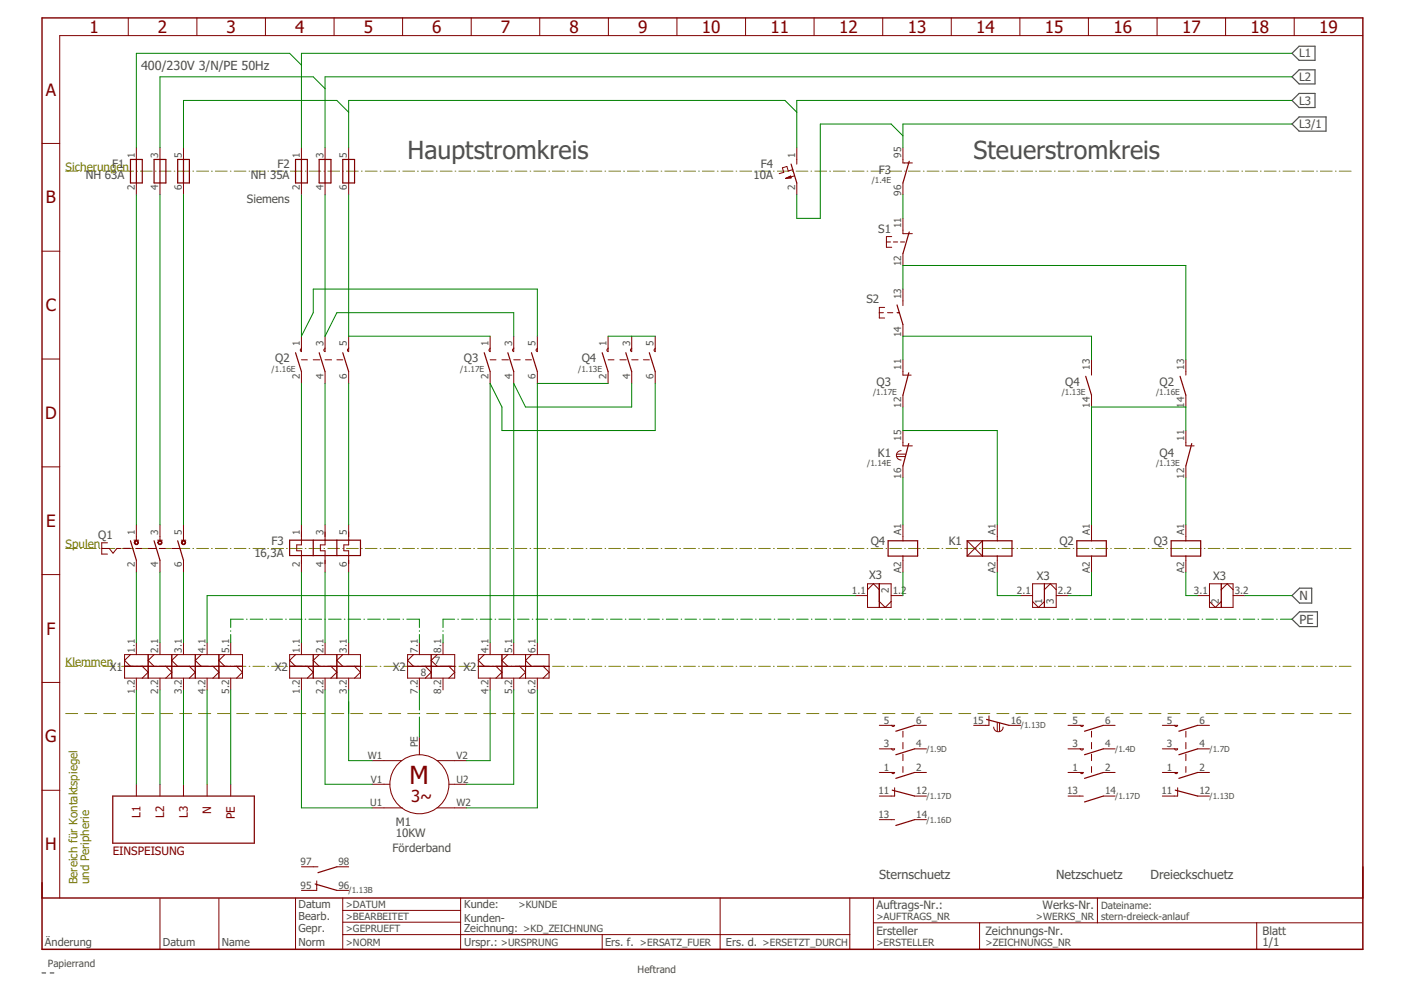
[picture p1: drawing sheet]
<svg xmlns="http://www.w3.org/2000/svg" width="297mm" height="210mm" viewBox="0 0 297 210" stroke-linecap="round" stroke-linejoin="round" font-family="sans-serif">
<g fill="none" stroke="#808000" stroke-width=".21">
<path d="M13.9 36.2h2.5M17 36.2h.2M17.8 36.2h2.5M21 36.2h.1M21.8 36.2h2.5M25 36.2h.1M25.8 36.2h2.5M28.9 36.2h.2M29.7 36.2h2.5M32.9 36.2h.1M33.7 36.2h2.5M36.9 36.2h.1"/>
<path d="M37.7 36.2h2.5M40.8 36.2h.2M41.6 36.2h2.5M44.8 36.2h.1M45.6 36.2h2.5M48.7 36.2h.2M49.6 36.2h2.4M52.7 36.2h.2M53.5 36.2h2.5M56.7 36.2h.1M57.5 36.2h2.5M60.6 36.2h.2"/>
<path d="M61.4 36.2h2.5M64.6 36.2h.1M65.4 36.2h2.5M68.5 36.2h.2M69.4 36.2h2.4M72.5 36.2h.2M73.3 36.2h2.5M76.5 36.2h.1M77.3 36.2h2.5M80.4 36.2h.2M81.2 36.2h2.5M84.4 36.2h.1"/>
<path d="M85.2 36.2h2.5M88.3 36.2h.2M89.2 36.2h2.5M92.3 36.2h.2M93.1 36.2h2.5M96.3 36.2h.1M97.1 36.2h2.5M100.2 36.2h.2M101 36.2h2.5M104.2 36.2h.2M105 36.2h2.5M108.2 36.2h.1"/>
<path d="M109 36.2h2.5M112.1 36.2h.2M112.9 36.2h2.5M116.1 36.2h.1M116.9 36.2h2.5M120.1 36.2h.1M120.9 36.2h2.5M124 36.2h.2M124.8 36.2h2.5M128 36.2h.1M128.8 36.2h2.5M132 36.2h.1"/>
<path d="M132.8 36.2h2.5M135.9 36.2h.2M136.7 36.2h2.5M139.9 36.2h.1M140.7 36.2h2.5M143.8 36.2h.2M144.7 36.2h2.4M147.8 36.2h.2M148.6 36.2h2.5M151.8 36.2h.1M152.6 36.2h2.5M155.7 36.2h.2"/>
<path d="M156.5 36.2h2.5M159.7 36.2h.1M160.5 36.2h2.5M163.6 36.2h.2M164.5 36.2h2.4M167.6 36.2h.2M168.4 36.2h2.5M171.6 36.2h.1M172.4 36.2h2.5M175.5 36.2h.2M176.3 36.2h2.5M179.5 36.2h.1"/>
<path d="M180.3 36.2h2.5M183.5 36.2h.1M184.3 36.2h2.5M187.4 36.2h.2M188.2 36.2h2.5M191.4 36.2h.1M192.2 36.2h2.5M195.3 36.2h.2M196.2 36.2h2.4M199.3 36.2h.2M200.1 36.2h2.5M203.3 36.2h.1"/>
<path d="M204.1 36.2h2.5M207.2 36.2h.2M208 36.2h2.5M211.2 36.2h.1M212 36.2h2.5M215.2 36.2h.1M216 36.2h2.5M219.1 36.2h.2M219.9 36.2h2.5M223.1 36.2h.1M223.9 36.2h2.5M227.1 36.2h.1"/>
<path d="M227.9 36.2h2.5M231 36.2h.2M231.8 36.2h2.5M235 36.2h.1M235.8 36.2h2.5M238.9 36.2h.2M239.8 36.2h2.4M242.9 36.2h.2M243.7 36.2h2.5M246.9 36.2h.1M247.7 36.2h2.5M250.8 36.2h.2"/>
<path d="M251.6 36.2h2.5M254.8 36.2h.1M255.6 36.2h2.5M258.7 36.2h.2M259.6 36.2h2.4M262.7 36.2h.2M263.5 36.2h2.5M266.7 36.2h.1M267.5 36.2h2.5M270.6 36.2h.2M271.4 36.2h2.5M274.6 36.2h.1"/>
<path d="M275.4 36.2h2.5M278.6 36.2h.1M279.4 36.2h2.5M282.5 36.2h.2M283.3 36.2h2.5M13.9 116.1h2.5M17 116.1h.2M17.8 116.1h2.5M21 116.1h.1M21.8 116.1h2.5M25 116.1h.1M25.8 116.1h2.5"/>
<path d="M28.9 116.1h.2M29.7 116.1h2.5M32.9 116.1h.1M33.7 116.1h2.5M36.9 116.1h.1M37.7 116.1h2.5M40.8 116.1h.2M41.6 116.1h2.5M44.8 116.1h.1M45.6 116.1h2.5M48.7 116.1h.2M49.6 116.1h2.4"/>
<path d="M52.7 116.1h.2M53.5 116.1h2.5M56.7 116.1h.1M57.5 116.1h2.5M60.6 116.1h.2M61.4 116.1h2.5M64.6 116.1h.1M65.4 116.1h2.5M68.5 116.1h.2M69.4 116.1h2.4M72.5 116.1h.2M73.3 116.1h2.5"/>
<path d="M76.5 116.1h.1M77.3 116.1h2.5M80.4 116.1h.2M81.2 116.1h2.5M84.4 116.1h.1M85.2 116.1h2.5M88.3 116.1h.2M89.2 116.1h2.5M92.3 116.1h.2M93.1 116.1h2.5M96.3 116.1h.1M97.1 116.1h2.5"/>
<path d="M100.2 116.1h.2M101 116.1h2.5M104.2 116.1h.2M105 116.1h2.5M108.2 116.1h.1M109 116.1h2.5M112.1 116.1h.2M112.9 116.1h2.5M116.1 116.1h.1M116.9 116.1h2.5M120.1 116.1h.1M120.9 116.1h2.5"/>
<path d="M124 116.1h.2M124.8 116.1h2.5M128 116.1h.1M128.8 116.1h2.5M132 116.1h.1M132.8 116.1h2.5M135.9 116.1h.2M136.7 116.1h2.5M139.9 116.1h.1M140.7 116.1h2.5M143.8 116.1h.2M144.7 116.1h2.4"/>
<path d="M147.8 116.1h.2M148.6 116.1h2.5M151.8 116.1h.1M152.6 116.1h2.5M155.7 116.1h.2M156.5 116.1h2.5M159.7 116.1h.1M160.5 116.1h2.5M163.6 116.1h.2M164.5 116.1h2.4M167.6 116.1h.2M168.4 116.1h2.5"/>
<path d="M171.6 116.1h.1M172.4 116.1h2.5M175.5 116.1h.2M176.3 116.1h2.5M179.5 116.1h.1M180.3 116.1h2.5M183.5 116.1h.1M184.3 116.1h2.5M187.4 116.1h.2M188.2 116.1h2.5M191.4 116.1h.1M192.2 116.1h2.5"/>
<path d="M195.3 116.1h.2M196.2 116.1h2.4M199.3 116.1h.2M200.1 116.1h2.5M203.3 116.1h.1M204.1 116.1h2.5M207.2 116.1h.2M208 116.1h2.5M211.2 116.1h.1M212 116.1h2.5M215.2 116.1h.1M216 116.1h2.5"/>
<path d="M219.1 116.1h.2M219.9 116.1h2.5M223.1 116.1h.1M223.9 116.1h2.5M227.1 116.1h.1M227.9 116.1h2.5M231 116.1h.2M231.8 116.1h2.5M235 116.1h.1M235.8 116.1h2.5M238.9 116.1h.2M239.8 116.1h2.4"/>
<path d="M242.9 116.1h.2M243.7 116.1h2.5M246.9 116.1h.1M247.7 116.1h2.5M250.8 116.1h.2M251.6 116.1h2.5M254.8 116.1h.1M255.6 116.1h2.5M258.7 116.1h.2M259.6 116.1h2.4M262.7 116.1h.2M263.5 116.1h2.5"/>
<path d="M266.7 116.1h.1M267.5 116.1h2.5M270.6 116.1h.2M271.4 116.1h2.5M274.6 116.1h.1M275.4 116.1h2.5M278.6 116.1h.1M279.4 116.1h2.5M282.5 116.1h.2M283.3 116.1h2.5M13.9 141h2.5M13.9 151h2.5"/>
<path d="M17 141h.2M17.8 141h2.5M17.9 151h2.5M21 141h.1M21.8 141h2.5M21.9 151h2.6M25 141h.1M25.8 141h2.5M26 151h2.5M28.9 141h.2M29.7 141h2.5M30 151h2.5"/>
<path d="M32.9 141h.1M33.7 141h2.5M34 151h2.5M36.9 141h.1M37.7 141h2.5M38 151h2.6M40.8 141h.2M41.6 141h2.5M42 151h2.6M44.8 141h.1M45.6 141h2.5M46 151h2.6"/>
<path d="M48.7 141h.2M49.6 141h2.4M50.1 151h2.5M52.7 141h.2M53.5 141h2.5M54.1 151h2.5M56.7 141h.1M57.5 141h2.5M58.1 151h2.6M60.6 141h.2M61.4 141h2.5M62.1 151h2.6"/>
<path d="M64.6 141h.1M65.4 141h2.5M66.1 151h2.6M68.5 141h.2M69.4 141h2.4M70.2 151h2.5M72.5 141h.2M73.3 141h2.5M74.2 151h2.6M76.5 141h.1M77.3 141h2.5M78.2 151h2.6"/>
<path d="M80.4 141h.2M81.2 141h2.5M82.2 151h2.6M84.4 141h.1M85.2 141h2.5M86.3 151h2.5M88.3 141h.2M89.2 141h2.5M90.3 151h2.5M92.3 141h.2M93.1 141h2.5M94.3 151h2.5"/>
<path d="M96.3 141h.1M97.1 141h2.5M98.3 151h2.6M100.2 141h.2M101 141h2.5M102.3 151h2.6M104.2 141h.2M105 141h2.5M106.4 151h2.5M108.2 141h.1M109 141h2.5M110.4 151h2.5"/>
<path d="M112.1 141h.2M112.9 141h2.5M114.4 151h2.5M116.1 141h.1M116.9 141h2.5M118.4 151h2.6M120.1 141h.1M120.9 141h2.5M122.4 151h2.6M124 141h.2M124.8 141h2.5M126.5 151h2.5"/>
<path d="M128 141h.1M128.8 141h2.5M130.5 151h2.5M132 141h.1M132.8 141h2.5M134.5 151h2.6M135.9 141h.2M136.7 141h2.5M138.5 151h2.6M139.9 141h.1M140.7 141h2.5M142.6 151h2.5"/>
<path d="M143.8 141h.2M144.7 141h2.4M146.6 151h2.5M147.8 141h.2M148.6 141h2.5M150.6 151h2.5M151.8 141h.1M152.6 141h2.5M154.6 151h2.6M155.7 141h.2M156.5 141h2.5M158.6 151h2.6"/>
<path d="M159.7 141h.1M160.5 141h2.5M162.6 151h2.6M163.6 141h.2M164.5 141h2.4M166.7 151h2.5M167.6 141h.2M168.4 141h2.5M170.7 151h2.5M171.6 141h.1M172.4 141h2.5M174.7 151h2.6"/>
<path d="M175.5 141h.2M176.3 141h2.5M178.7 151h2.6M179.5 141h.1M180.3 141h2.5M182.8 151h2.5M183.5 141h.1M184.3 141h2.5M186.8 151h2.5M187.4 141h.2M188.2 141h2.5M190.8 151h2.5"/>
<path d="M191.4 141h.1M192.2 141h2.5M194.8 151h2.6M195.3 141h.2M196.2 141h2.4M198.8 151h2.6M199.3 141h.2M200.1 141h2.5M202.9 151h2.5M203.3 141h.1M204.1 141h2.5M206.9 151h2.5"/>
<path d="M207.2 141h.2M208 141h2.5M210.9 151h2.5M211.2 141h.1M212 141h2.5M214.9 151h2.6M215.2 141h.1M216 141h2.5M218.9 151h2.6M219.1 141h.2M219.9 141h2.5M223 151h2.5"/>
<path d="M223.1 141h.1M223.9 141h2.5M227 151h2.5M227.1 141h.1M227.9 141h2.5M231 141h.2M231 151h2.6M231.8 141h2.5M235 141h.1M235 151h2.6M235.8 141h2.5M238.9 141h.2"/>
<path d="M239.1 151h2.5M239.8 141h2.4M242.9 141h.2M243.1 151h2.5M243.7 141h2.5M246.9 141h.1M247.1 151h2.5M247.7 141h2.5M250.8 141h.2M251.1 151h2.6M251.6 141h2.5M254.8 141h.1"/>
<path d="M255.1 151h2.6M255.6 141h2.5M258.7 141h.2M259.1 151h2.6M259.6 141h2.4M262.7 141h.2M263.2 151h2.5M263.5 141h2.5M266.7 141h.1M267.2 151h2.5M267.5 141h2.5M270.6 141h.2"/>
<path d="M271.2 151h2.6M271.4 141h2.5M274.6 141h.1M275.2 151h2.6M275.4 141h2.5M278.6 141h.1M279.3 151h2.5M279.4 141h2.5M282.5 141h.2M283.3 151h2.5M283.3 141h2.5"/>
</g>
<path d="M273.3 16.3l1.5-1.5h3.4v3h-3.4zM274.8 9.8h3.4v3h-3.4l-1.5-1.5zM273.3 21.3l1.5-1.5h3.4v3h-3.4zM274.8 24.7h5.7v3h-5.7l-1.5-1.5zM273.3 131l1.6-1.5h3.8v3.1h-3.8zM273.3 126l1.6-1.5h2.6v3.1h-2.6zM8.9 205.9h.8M10.6 205.9h.8" fill="none" stroke="#505050" stroke-width=".25"/>
<g fill="none" stroke="#800000" stroke-width=".21">
<path d="M27.1 3.8v3.7M41.7 3.8v3.7M56.2 3.8v3.7M70.7 3.8v3.7M85.2 3.8v3.7M99.7 3.8v3.7M114.2 3.8v3.7M128.7 3.8v3.7M143.2 3.8v3.7M157.7 3.8v3.7M172.2 3.8v3.7M186.8 3.8v3.7"/>
<path d="M201.3 3.8v3.7M215.8 3.8v3.7M230.3 3.8v3.7M244.8 3.8v3.7M259.3 3.8v3.7M273.8 3.8v3.7M288.3 7.5h-275.7v182.5M8.9 30.4h3.7M28.9 31.2v2.5M28.9 38.7v2.5M33.8 31.2v2.5M33.8 38.7v2.5"/>
<path d="M38.8 31.2v2.5M38.8 38.7v2.5M63.8 31.2v2.5M63.8 38.7v2.5M68.8 31.2v2.5M68.8 38.7v2.5M73.8 31.2v2.5M73.8 38.7v2.5M166.2 37.8l1.1-.5 .1 .3zM166.4 37.7h.9M166.7 37.5h.6M166.9 37.4h.4"/>
<path d="M167.2 37.3h.1M167.7 35.9l-.9 .3-.3-1-1 .3 .3 1-1 .2M168.1 37.2l-1.9 .6M168.6 31.2v3.5M168.6 38.7v2.5M191 31.2v3.3h2M191 38.7v2.5M8.9 53.1h3.7M187.5 51.2h.9M188.7 50.1h-1.2v2.2h1.2M189 51.2h.9M190.5 51.2h.9"/>
<path d="M191 46.2v3.2h2M191 53.7v2.5M8.9 76h3.7M63.8 71.1v3.3l-.3-.3 .3-.3M63.8 78.6v2.5M63.8 76.1h1.2M66.3 76.1h1.3M68.8 71.1v3.3l-.3-.3 .3-.3M68.8 78.6v2.5M68.8 76.1h1.3M71.3 76.1h1.2M73.8 71.1v3.3l-.3-.3 .3-.3"/>
<path d="M73.8 78.6v2.5M103.7 71.1v3.3l-.3-.3 .3-.3M103.7 76.1h1.2M103.7 78.6v2.5M106.2 76.1h1.4M108.7 71.1v3.3l-.3-.3 .3-.3M108.7 76.1h1.4M108.7 78.6v2.5M111.2 76.1h1.2M113.7 71.1v3.3l-.3-.3 .3-.3M113.7 78.6v2.5M128.7 71.1v3.3l-.3-.3 .3-.3"/>
<path d="M128.7 76.1h1.2M128.7 78.6v2.5M131.1 76.1h1.4M133.6 71.1v3.3l-.2-.3 .2-.3M133.6 76.1h1.4M133.6 78.6v2.5M136.1 76.1h1.3M138.6 71.1v3.3l-.2-.3 .2-.3M138.6 78.6v2.5M186 66.2h.9M187.2 65h-1.2v2.3h1.2M187.8 66.2h1.1"/>
<path d="M189.8 66.2h.5M191 61.2v3.5M191 68.7v2.4M191 76.1v3.3h1.8M230.9 76.1v3.3M250.9 76.1v3.3M8.9 98.8h3.7M189.8 96.1h1.8M189.8 96.6h1.7M190.6 95.4a.99 .99 0 0 0-1 1 .99 .99 0 0 0 1 .9M191 83.6v2.5M191 91.1v3.2h2"/>
<path d="M191 98.6v2.5M230.9 83.6v2.5M250.9 83.6v2.5M250.9 91.1v3.2h1.7M250.9 98.6v2.5M21.5 116.1h1.6l.8 1 .8-1h.8M22.7 114.9h-1.2v2.3h1.2M26.1 116h1.5M28.3 114.3h1.1M28.7 116.1h1.3M28.9 111.1v3.2M28.9 118.6v2.5"/>
<path d="M31.3 116.1h1.7M33.3 114.3h1M33.7 116.1h1.3M33.8 111.1v3.2M33.8 118.6v2.5M36.3 116.1h1.7M38.3 114.3h1M38.8 111.1v3.2M38.8 118.6v2.5M63.8 111.1v4.2h-1v1.2h1v4.6M68.8 111.1v4.2h-1v1.2h1v4.6M73.8 111.1v4.2h-1.1v1.2h1.1v4.6"/>
<path d="M191 111.1v3.3M191 117.7v3.4M204.6 114.4l3.3 3.3M207.9 114.4l-3.3 3.3M211 111.1v3.3M211 117.7v3.4M230.9 111.1v3.3M230.9 117.7v3.4M250.9 111.1v3.3M250.9 117.7v3.4M8.9 121.6h3.7M26.4 138.5h24.9v5h-24.9z"/>
<path d="M27.6 138.5l-1.2 1.2 1.2 1.3M28.9 136v2.5M31.3 138.5v5M32.6 138.5l-1.3 1.2 1.3 1.3M33.8 136v2.5M36.3 138.5v5M37.6 138.5l-1.3 1.2 1.3 1.3M38.8 136v2.5M41.3 138.5v5M42.6 138.5l-1.3 1.2 1.3 1.3M43.8 136v2.5M46.3 138.5v5"/>
<path d="M47.6 138.5l-1.3 1.2 1.3 1.3M48.8 136v2.5M61.3 138.5h15v5h-15zM62.5 138.5l-1.2 1.2 1.2 1.3M63.8 136v2.5M66.3 138.5v5M67.5 138.5l-1.2 1.2 1.2 1.3M68.8 136v2.5M71.3 138.5v5M72.5 138.5l-1.2 1.2 1.2 1.3M73.8 136v2.5M86.2 138.5h10v5h-10z"/>
<path d="M87.5 138.5l-1.3 1.2 1.3 1.3M88.7 136v2.5M91.2 138.5v5M92.5 138.5l-1.3 1.2 1.3 1.3M93.7 136v2.5M101.2 138.5h15v5h-15zM102.4 138.5l-1.2 1.2 1.2 1.3M103.7 136v2.5M106.2 138.5v5M107.4 138.5l-1.2 1.2 1.2 1.3M108.7 136v2.5M111.2 138.5v5"/>
<path d="M112.4 138.5l-1.2 1.2 1.2 1.3M113.7 136v2.5M181 126h2.5M183.5 123.5h5v5h-5zM183.5 124.8l1.3-1.3 1.2 1.3M186 123.5v5M186 127.3l1.3 1.2 1.2-1.2M188.5 126h2.5M216 126h2.5M218.5 123.5h5v5h-5zM218.5 127.3l1.2 1.2 1.3-1.2M221 123.5v5"/>
<path d="M221 124.8l1.2-1.3 1.3 1.3M223.5 126h2.5M253.4 126h2.5M255.9 123.5h5v5h-5zM255.9 127.3l1.2 1.2 1.3-1.2M258.4 123.5v5M258.4 124.8l1.2-1.3 1.3 1.3M260.9 126h2.5M8.9 144.4h3.7M26.4 141h24.9M28.9 143.5v2.5M30.1 141l1.2 1.2-1.2 1.3"/>
<path d="M33.8 143.5v2.5M35.1 141l1.2 1.2-1.2 1.3M38.8 143.5v2.5M40.1 141l1.2 1.2-1.2 1.3M43.8 143.5v2.5M45.1 141l1.2 1.2-1.2 1.3M48.8 143.5v2.5M50.1 141l1.2 1.2-1.2 1.3M61.3 141h15M63.8 143.5v2.5M65 141l1.3 1.2-1.3 1.3M68.8 143.5v2.5"/>
<path d="M70 141l1.3 1.2-1.3 1.3M73.8 143.5v2.5M75 141l1.3 1.2-1.3 1.3M86.2 141h10M88.7 143.5v2.5M88.7 156v3.7M90 141l1.2 1.2-1.2 1.3M93.7 143.5v2.5M95 141l1.2 1.2-1.2 1.3M101.2 141h15M103.7 143.5v2.5M104.9 141l1.3 1.2-1.3 1.3"/>
<path d="M108.7 143.5v2.5M109.9 141l1.3 1.2-1.3 1.3M113.7 143.5v2.5M114.9 141l1.3 1.2-1.3 1.3M186 158.5h3.3l-.3 .2-.3-.2M186 153.5h3.3l-.3 .2-.3-.2M191 154.7v1.3M191 157.1v1.4M191 159.6v1.4M193.5 158.5h2.5M193.5 153.5h2.5M209.2 151.5v2h-3.2"/>
<path d="M210.2 153.8a.99 .99 0 0 0 1 1 .99 .99 0 0 0 1-1M211 152.8v1.9M211.5 153v1.7M213.5 153.5h2.5M226 158.5h3.2l-.3 .2-.3-.2M226 153.5h3.2l-.3 .2-.3-.2M230.9 154.7v1.3M230.9 157.1v1.4M230.9 159.6v1.4M233.4 158.5h2.5M233.4 153.5h2.5M245.9 158.5h3.3l-.4 .2-.3-.2"/>
<path d="M245.9 153.5h3.3l-.4 .2-.3-.2M250.9 154.7v1.3M250.9 157.1v1.4M250.9 159.6v1.4M253.4 158.5h2.5M253.4 153.5h2.5M8.9 167.2h3.7M28.9 165.9v2.5M33.8 165.9v2.5M38.8 165.9v2.5M43.8 165.9v2.5M48.8 165.9v2.5"/>
<path d="M78.7 161h6.3M78.7 165.9h3.8M78.7 170.9h6.4M92.5 161h6.2M92.5 170.9h6.2M95 165.9h3.7M186 163.4h3.3l-.3 .3-.3-.3M186 173.4h3.3M189.3 166.7v1.7h-3.3M191 162.2v1.2M193.5 168.4h2.5M193.5 163.4h2.5"/>
<path d="M193.5 173.4h2.5M226 163.4h3.2l-.3 .3-.3-.3M226 168.4h3.2M230.9 162.2v1.2M233.4 168.4h2.5M233.4 163.4h2.5M245.9 163.4h3.3l-.4 .3-.3-.3M249.2 166.7v1.7h-3.3M250.9 162.2v1.2M253.4 168.4h2.5M253.4 163.4h2.5M33.8 190.1v10.8"/>
<path d="M46.3 190.1v10.8M62.5 190v10.9M63.8 183.4h3.5M67 186.4v2h-3.2M71.3 183.4h2.5M71.3 188.4h2.5M72.5 190v10.9M72.5 197.8h107.3M72.5 192.6h25M72.5 195.1h25M97.5 190v10.9M127.4 197.8v3.1"/>
<path d="M152.4 190v10.9M179.8 190v10.9M184.8 195.3h103.4M184.8 190v10.9M207.2 195.3v5.6M232.2 190v5.3M265.9 195.3v5.6"/>
<circle cx="88.7" cy="165.9" r="6.2"/>
</g>
<path d="M288.3 183.4v17.5h-279.4v-14.1" fill="none" stroke="#800000" stroke-width=".32"/>
<path d="M8.9 3.8h279.4v186.2h-279.4z" fill="none" stroke="#800000" stroke-width=".3"/>
<g fill="none" stroke="#800000" stroke-width=".25">
<path d="M27.6 33.7h2.5v5h-2.5zM28.9 33.7v5M32.6 33.7h2.5v5h-2.5zM33.8 33.7v5M37.6 33.7h2.5v5h-2.5zM38.8 33.7v5M62.5 33.7h2.5v5h-2.5zM63.8 33.7v5M67.5 33.7h2.5v5h-2.5zM68.8 33.7v5M72.5 33.7h2.5v5h-2.5zM73.8 33.7v5"/>
<path d="M167.4 34.7l1.2 4M192.4 34.1l-1.4 4.6M192.4 49.1l-1.4 4.6M62.5 74.6l1.3 4M67.5 74.6l1.3 4M72.5 74.6l1.3 4M102.4 74.6l1.3 4M107.4 74.6l1.3 4M112.4 74.6l1.3 4M127.4 74.6l1.3 4M132.4 74.6l1.2 4M137.4 74.6l1.2 4"/>
<path d="M189.8 64.5l1.2 4.2M192.3 78.9l-1.3 4.7M229.7 79.6l1.2 4M249.7 79.6l1.2 4M192.3 93.9l-1.3 4.7M252.1 93.9l-1.2 4.7M27.6 114.4l1.3 4.2M32.6 114.4l1.2 4.2M37.6 114.4l1.2 4.2M61.3 114.3h15v3.3h-15zM66.3 114.3v3.3M71.3 114.3v3.3"/>
<path d="M187.9 114.4h6.2v3.3h-6.2zM204.6 114.4h9.5v3.3h-9.5zM207.9 114.4v3.3M227.8 114.4h6.3v3.3h-6.3zM247.8 114.4h6.2v3.3h-6.2zM193.5 158.5l-4 1.2M193.5 153.5l-4 1.2M208.7 152.2l4.8 1.3M233.4 158.5l-4 1.2M233.4 153.5l-4 1.2M253.4 158.5l-4 1.2M253.4 153.5l-4 1.2"/>
<path d="M23.9 168.4h29.9v10h-29.9zM188.8 167.2l4.7 1.2M193.5 163.4l-4 1.3M193.5 173.4l-4 1.3M233.4 168.4l-4 1.3M233.4 163.4l-4 1.3M248.6 167.2l4.8 1.2M253.4 163.4l-4 1.3M66.7 187l4.6 1.4M71.3 183.4l-4 1.3"/>
</g>
<g fill="#800000" stroke="#800000" stroke-width=".21">
<path d="M28.6 114.4a.45 .45 0 0 1 .7 .2 .45 .45 0 0 1-.3 .6 .45 .45 0 0 1-.6-.4h.2a.3 .3 0 0 1 .4-.3 .3 .3 0 0 1 .1 .5 .3 .3 0 0 1-.5-.1l-.2-.1z" fill-rule="evenodd"/>
<path d="M33.5 114.4a.46 .46 0 0 1 .7 .2 .46 .46 0 0 1-.3 .6 .46 .46 0 0 1-.5-.4h.1a.29 .29 0 0 1 .5-.2 .29 .29 0 0 1 0 .4 .29 .29 0 0 1-.4-.1l-.2-.1z" fill-rule="evenodd"/>
<path d="M38.5 114.4a.46 .46 0 0 1 .7 .2 .46 .46 0 0 1-.3 .6 .46 .46 0 0 1-.5-.4h.1a.3 .3 0 0 1 .4-.3 .3 .3 0 0 1 .2 .5 .3 .3 0 0 1-.5-.1l-.2-.1z" fill-rule="evenodd"/>
</g>
<g fill="none" stroke="#008000" stroke-width=".21">
<path d="M63.8 13.8l-2.5-2.5h-32.4v19.9M68.8 18.8l-2.5-2.5h-32.5v14.9M273.3 11.3h-209.5v19.9M273.3 16.3h-204.5v14.9M73.8 23.7l-2.5-2.4h-32.5v9.9M168.6 23.7l-2.5-2.4h-92.3v9.9M191 28.7l-2.5-2.5h-15v20h-4.9v-5M273.3 21.3h-104.7v9.9M273.3 26.2h-82.3v5M28.9 41.2v69.9M33.8 41.2v69.9M38.8 41.2v69.9"/>
<path d="M63.8 41.2v29.9l2.5-4.9v-5h47.4v9.9M68.8 41.2v29.9l2.5-4.9h37.4v4.9M73.8 41.2v29.9h29.9M191 41.2v5M128.7 71.1h9.9M191 76.1v-5h39.9v5M191 61.2v-5h59.9v19.9M63.8 81.1v30M68.8 81.1v30M73.8 81.1v30M128.7 81.1h-15v54.9M133.6 81.1v5h-22.4l-2.5-5v54.9"/>
<path d="M138.6 81.1v10h-32.4v-5l-2.5-5v54.9M191 86.1v5h20v20M250.9 91.1v-5h-20v25M191 101.1v10M250.9 101.1v10M28.9 121.1v14.9M33.8 121.1v14.9M38.8 121.1v14.9M48.8 133.5v.1M48.8 134.3v1.7M51.5 131h-2.7v1.8M52.2 131h.1"/>
<path d="M52.9 131h2.7M56.3 131h.1M57.1 131h2.7M60.4 131h.2M61.2 131h2.7M63.8 121.1v14.9M64.6 131h.1M65.4 131h2.6M68.7 131h.1M68.8 121.1v14.9M69.5 131h2.7M72.8 131h.2"/>
<path d="M73.6 131h2.7M73.8 121.1v14.9M77 131h.1M77.8 131h2.7M81.1 131h.2M81.9 131h2.7M85.3 131h.1M86.1 131h2.6v1.8M88.7 133.5v.1M88.7 134.3v1.7M93.7 133.5v.1M93.7 134.3v1.7"/>
<path d="M96.2 131h-2.5v1.8M96.9 131h.1M97.7 131h2.4M100.8 131h.1M101.6 131h2.5M104.7 131h.2M105.5 131h2.5M108.7 131h.1M109.5 131h2.4M112.6 131h.1M113.4 131h2.5M116.5 131h.2"/>
<path d="M117.3 131h2.5M120.5 131h.1M121.3 131h2.4M124.4 131h.1M125.2 131h2.5M128.4 131h.1M129.2 131h2.4M132.3 131h.1M133.1 131h2.5M136.2 131h.2M137 131h2.5M140.2 131h.1"/>
<path d="M141 131h2.4M144.1 131h.1M144.9 131h2.5M148 131h.2M148.8 131h2.5M152 131h.1M152.8 131h2.4M155.9 131h.1M156.7 131h2.5M159.9 131h.1M160.7 131h2.4M163.8 131h.1"/>
<path d="M164.6 131h2.4M167.7 131h.2M168.5 131h2.5M171.7 131h.1M172.5 131h2.4M175.6 131h.1M176.4 131h2.5M179.5 131h.2M180.3 131h2.5M181 126h-137.2v10M183.5 131h.1M184.3 131h2.4"/>
<path d="M187.4 131h.1M188.2 131h2.5M191 121.1v4.9M191.3 131h.2M192.2 131h2.4M195.3 131h.1M196.1 131h2.4M199.2 131h.1M200 131h2.5M203.2 131h.1M204 131h2.4M207.1 131h.1"/>
<path d="M207.9 131h2.5M211 121.1v4.9h5M211 131h.2M211.8 131h2.5M215 131h.1M215.8 131h2.4M218.9 131h.1M219.7 131h2.5M222.8 131h.2M223.6 131h2.5M226.8 131h.1M227.6 131h2.4"/>
<path d="M230.7 131h.1M230.9 121.1v4.9h-4.9M231.5 131h2.5M234.7 131h.1M235.5 131h2.4M238.6 131h.1M239.4 131h2.5M242.5 131h.2M243.3 131h2.5M246.5 131h.1M247.3 131h2.4M250.4 131h.1"/>
<path d="M250.9 121.1v4.9h2.5M251.2 131h2.5M254.3 131h.2M255.1 131h2.5M258.3 131h.1M259.1 131h2.4M262.2 131h.1M263 131h2.5M263.4 126h9.9M266.1 131h.2M267 131h2.4M270.1 131h.1"/>
<path d="M270.9 131h2.4M28.9 146v19.9M33.8 146v19.9M38.8 146v19.9M43.8 146v19.9M48.8 146v19.9M63.8 146v24.9h14.9M68.8 146v19.9h9.9M73.8 146v15h4.9M88.7 146v4.2M88.7 150.9v.1M88.7 151.7v4.3"/>
<path d="M103.7 146v15h-5M108.7 146v19.9h-10M113.7 146v24.9h-15"/>
</g>
<g font-size="5.3" fill="#505050">
<text x="86.2" y="33.7">Hauptstromkreis</text>
<text x="206" y="33.7">Steuerstromkreis</text>
</g>
<text font-size="5.3" fill="#800000" x="86.6" y="165.9">M</text>
<g font-size="3.6" fill="#800000">
<text x="18.9" y="6.9">1</text>
<text x="33.4" y="6.9">2</text>
<text x="47.9" y="6.9">3</text>
<text x="62.4" y="6.9">4</text>
<text x="77" y="6.9">5</text>
<text x="91.5" y="6.9">6</text>
<text x="106" y="6.9">7</text>
<text x="120.5" y="6.9">8</text>
<text x="135" y="6.9">9</text>
<text x="148.5" y="6.9">10</text>
<text x="163" y="6.9">11</text>
<text x="177.5" y="6.9">12</text>
<text x="192" y="6.9">13</text>
<text x="206.5" y="6.9">14</text>
<text x="221.1" y="6.9">15</text>
<text x="235.6" y="6.9">16</text>
<text x="250.1" y="6.9">17</text>
<text x="264.6" y="6.9">18</text>
<text x="279.1" y="6.9">19</text>
<text x="9.7" y="20.2">A</text>
<text x="9.7" y="43">B</text>
<text x="9.7" y="65.8">C</text>
<text x="9.5" y="88.6">D</text>
<text x="9.7" y="111.5">E</text>
<text x="9.8" y="134.3">F</text>
<text x="9.6" y="157.1">G</text>
<text x="9.6" y="179.9">H</text>
</g>
<text font-size="3.5" fill="#800000" x="87" y="169.7">3~</text>
<g font-size="2.7" fill="#505050">
<text x="29.8" y="14.8">400/230V 3/N/PE 50Hz</text>
<text x="274.9" y="132">PE</text>
<text x="274.9" y="127">N</text>
<text x="186" y="185.9">Sternschuetz</text>
<text x="223.5" y="185.9">Netzschuetz</text>
<text x="243.4" y="185.9">Dreieckschuetz</text>
</g>
<g font-size="2.5" fill="#505050">
<text x="274.8" y="12.2">L1</text>
<text x="274.8" y="17.1">L2</text>
<text x="274.8" y="22.1">L3</text>
<text x="274.8" y="27.1">L3/1</text>
<text x="23.8" y="35.5">F1</text>
<text x="58.7" y="35.5">F2</text>
<text x="161" y="35.5">F4</text>
<text x="18.2" y="38">NH 63A</text>
<text x="53.1" y="38">NH 35A</text>
<text x="159.4" y="38">10A</text>
<text x="185.9" y="36.7">F3</text>
<text x="52.2" y="43">Siemens</text>
<text x="185.8" y="49.2">S1</text>
<text x="183.3" y="64.2">S2</text>
<text x="58.2" y="76.6">Q2</text>
<text x="98.1" y="76.6">Q3</text>
<text x="123.1" y="76.6">Q4</text>
<text x="185.5" y="81.6">Q3</text>
<text x="225.4" y="81.6">Q4</text>
<text x="245.3" y="81.6">Q2</text>
<text x="185.8" y="96.6">K1</text>
<text x="245.3" y="96.6">Q4</text>
<text x="20.8" y="114.1">Q1</text>
<text x="53.8" y="117.8">16,3A</text>
<text x="57.4" y="115.3">F3</text>
<text x="184.2" y="115.3">Q4</text>
<text x="200.7" y="115.3">K1</text>
<text x="224.1" y="115.3">Q2</text>
<text x="244.1" y="115.3">Q3</text>
<text x="183.9" y="122.4">X3</text>
<text x="219.3" y="122.7">X3</text>
<text x="256.6" y="122.8">X3</text>
<text x="23.2" y="141.9">X1</text>
<text x="58.2" y="141.9">X2</text>
<text x="83.1" y="141.9">X2</text>
<text x="98.1" y="141.9">X2</text>
<text x="83.7" y="177.2">10KW</text>
<text x="83.7" y="174.7">M1</text>
<text x="83.1" y="180.2">Förderband</text>
<text x="185.4" y="197.8">Ersteller</text>
<text x="185.4" y="192.3">Auftrags-Nr.:</text>
<text x="208.5" y="197.8">Zeichnungs-Nr.</text>
<text x="220.6" y="192.3">Werks-Nr.</text>
<text x="267.1" y="197.8">Blatt</text>
<text x="267.1" y="200.2">1/1</text>
</g>
<g font-size="2.5" fill="#808000">
<text x="13.9" y="36.2">Sicherungen</text>
<text x="13.9" y="116.1">Spulen</text>
<text x="13.9" y="141">Klemmen</text>
<text x="16.4" y="187.2" transform="rotate(-90 16.4 187.2)">Bereich für Kontaktspiegel</text>
<text x="18.9" y="187.2" transform="rotate(-90 18.9 187.2)">und Peripherie</text>
</g>
<g font-size="2.5" fill="#800000">
<text x="29.7" y="173.1" transform="rotate(-90 29.7 173.1)">L1</text>
<text x="34.7" y="173.1" transform="rotate(-90 34.7 173.1)">L2</text>
<text x="39.7" y="173.1" transform="rotate(-90 39.7 173.1)">L3</text>
<text x="44.7" y="172.2" transform="rotate(-90 44.7 172.2)">N</text>
<text x="49.7" y="173.3" transform="rotate(-90 49.7 173.3)">PE</text>
<text x="23.9" y="180.9">EINSPEISUNG</text>
</g>
<g font-size="2.3" fill="#505050">
<text x="63.2" y="197.1">Gepr.</text>
<text x="63.2" y="194.6">Bearb.</text>
<text x="63.2" y="192.1">Datum</text>
<text x="98.2" y="192.1">Kunde:</text>
<text x="98.2" y="195">Kunden-</text>
<text x="98.2" y="197.1">Zeichnung: &gt;KD_ZEICHNUNG</text>
<text x="9.5" y="200.2">Änderung</text>
<text x="34.5" y="200.2">Datum</text>
<text x="46.9" y="200.2">Name</text>
<text x="63.2" y="200.2">Norm</text>
<text x="98.2" y="200.2">Urspr.: &gt;URSPRUNG</text>
<text x="128" y="200.1">Ers. f. &gt;ERSATZ_FUER</text>
<text x="153.6" y="200.2">Ers. d. &gt;ERSETZT_DURCH</text>
</g>
<g font-size="2.1" fill="#505050">
<text x="28.5" y="33.4" transform="rotate(-90 28.5 33.4)">1</text>
<text x="33.5" y="33.4" transform="rotate(-90 33.5 33.4)">3</text>
<text x="38.5" y="33.4" transform="rotate(-90 38.5 33.4)">5</text>
<text x="63.4" y="33.4" transform="rotate(-90 63.4 33.4)">1</text>
<text x="68.4" y="33.4" transform="rotate(-90 68.4 33.4)">3</text>
<text x="73.4" y="33.4" transform="rotate(-90 73.4 33.4)">5</text>
<text x="168.2" y="33.4" transform="rotate(-90 168.2 33.4)">1</text>
<text x="190.7" y="33.4" transform="rotate(-90 190.7 33.4)">95</text>
<text x="28.5" y="40.2" transform="rotate(-90 28.5 40.2)">2</text>
<text x="33.5" y="40.2" transform="rotate(-90 33.5 40.2)">4</text>
<text x="38.5" y="40.2" transform="rotate(-90 38.5 40.2)">6</text>
<text x="63.4" y="40.2" transform="rotate(-90 63.4 40.2)">2</text>
<text x="68.4" y="40.2" transform="rotate(-90 68.4 40.2)">4</text>
<text x="73.4" y="40.2" transform="rotate(-90 73.4 40.2)">6</text>
<text x="168.2" y="40.2" transform="rotate(-90 168.2 40.2)">2</text>
<text x="190.7" y="41.4" transform="rotate(-90 190.7 41.4)">96</text>
<text x="190.7" y="48.3" transform="rotate(-90 190.7 48.3)">11</text>
<text x="190.7" y="56.4" transform="rotate(-90 190.7 56.4)">12</text>
<text x="190.7" y="63.3" transform="rotate(-90 190.7 63.3)">13</text>
<text x="190.7" y="71.3" transform="rotate(-90 190.7 71.3)">14</text>
<text x="63.4" y="73.3" transform="rotate(-90 63.4 73.3)">1</text>
<text x="68.4" y="73.3" transform="rotate(-90 68.4 73.3)">3</text>
<text x="73.4" y="73.3" transform="rotate(-90 73.4 73.3)">5</text>
<text x="103.3" y="73.3" transform="rotate(-90 103.3 73.3)">1</text>
<text x="108.3" y="73.3" transform="rotate(-90 108.3 73.3)">3</text>
<text x="113.3" y="73.3" transform="rotate(-90 113.3 73.3)">5</text>
<text x="128.3" y="73.3" transform="rotate(-90 128.3 73.3)">1</text>
<text x="133.3" y="73.3" transform="rotate(-90 133.3 73.3)">3</text>
<text x="138.3" y="73.3" transform="rotate(-90 138.3 73.3)">5</text>
<text x="63.4" y="80.1" transform="rotate(-90 63.4 80.1)">2</text>
<text x="68.4" y="80.1" transform="rotate(-90 68.4 80.1)">4</text>
<text x="73.4" y="80.1" transform="rotate(-90 73.4 80.1)">6</text>
<text x="103.3" y="80.1" transform="rotate(-90 103.3 80.1)">2</text>
<text x="108.3" y="80.1" transform="rotate(-90 108.3 80.1)">4</text>
<text x="113.3" y="80.1" transform="rotate(-90 113.3 80.1)">6</text>
<text x="128.3" y="80.1" transform="rotate(-90 128.3 80.1)">2</text>
<text x="133.3" y="80.1" transform="rotate(-90 133.3 80.1)">4</text>
<text x="138.3" y="80.1" transform="rotate(-90 138.3 80.1)">6</text>
<text x="190.7" y="78.3" transform="rotate(-90 190.7 78.3)">11</text>
<text x="230.6" y="78.3" transform="rotate(-90 230.6 78.3)">13</text>
<text x="250.5" y="78.3" transform="rotate(-90 250.5 78.3)">13</text>
<text x="190.7" y="86.3" transform="rotate(-90 190.7 86.3)">12</text>
<text x="230.6" y="86.3" transform="rotate(-90 230.6 86.3)">14</text>
<text x="250.5" y="86.3" transform="rotate(-90 250.5 86.3)">14</text>
<text x="190.7" y="93.3" transform="rotate(-90 190.7 93.3)">15</text>
<text x="250.5" y="93.3" transform="rotate(-90 250.5 93.3)">11</text>
<text x="190.7" y="101.3" transform="rotate(-90 190.7 101.3)">16</text>
<text x="250.5" y="101.3" transform="rotate(-90 250.5 101.3)">12</text>
<text x="28.5" y="113.2" transform="rotate(-90 28.5 113.2)">1</text>
<text x="33.5" y="113.2" transform="rotate(-90 33.5 113.2)">3</text>
<text x="38.5" y="113.2" transform="rotate(-90 38.5 113.2)">5</text>
<text x="63.4" y="113.2" transform="rotate(-90 63.4 113.2)">1</text>
<text x="68.4" y="113.2" transform="rotate(-90 68.4 113.2)">3</text>
<text x="73.4" y="113.2" transform="rotate(-90 73.4 113.2)">5</text>
<text x="190.7" y="113.2" transform="rotate(-90 190.7 113.2)">A1</text>
<text x="210.6" y="113.2" transform="rotate(-90 210.6 113.2)">A1</text>
<text x="230.6" y="113.2" transform="rotate(-90 230.6 113.2)">A1</text>
<text x="250.5" y="113.2" transform="rotate(-90 250.5 113.2)">A1</text>
<text x="28.5" y="120.1" transform="rotate(-90 28.5 120.1)">2</text>
<text x="33.5" y="120.1" transform="rotate(-90 33.5 120.1)">4</text>
<text x="38.5" y="120.1" transform="rotate(-90 38.5 120.1)">6</text>
<text x="63.4" y="120.1" transform="rotate(-90 63.4 120.1)">2</text>
<text x="68.4" y="120.1" transform="rotate(-90 68.4 120.1)">4</text>
<text x="73.4" y="120.1" transform="rotate(-90 73.4 120.1)">6</text>
<text x="180.2" y="125.7">1.1</text>
<text x="188" y="125.4" transform="rotate(-90 188 125.4)">2</text>
<text x="188.9" y="125.7">1.2</text>
<text x="190.7" y="121.3" transform="rotate(-90 190.7 121.3)">A2</text>
<text x="210.6" y="121.3" transform="rotate(-90 210.6 121.3)">A2</text>
<text x="215.2" y="125.7">2.1</text>
<text x="223.8" y="125.7">2.2</text>
<text x="230.6" y="121.3" transform="rotate(-90 230.6 121.3)">A2</text>
<text x="250.5" y="121.3" transform="rotate(-90 250.5 121.3)">A2</text>
<text x="252.6" y="125.7">3.1</text>
<text x="261.2" y="125.7">3.2</text>
<text x="220.5" y="127.8" transform="rotate(-90 220.5 127.8)">1</text>
<text x="223" y="127.8" transform="rotate(-90 223 127.8)">3</text>
<text x="257.9" y="127.8" transform="rotate(-90 257.9 127.8)">2</text>
<text x="28.5" y="138.2" transform="rotate(-90 28.5 138.2)">1.1</text>
<text x="33.5" y="138.2" transform="rotate(-90 33.5 138.2)">2.1</text>
<text x="38.5" y="138.2" transform="rotate(-90 38.5 138.2)">3.1</text>
<text x="43.5" y="138.2" transform="rotate(-90 43.5 138.2)">4.1</text>
<text x="48.5" y="138.2" transform="rotate(-90 48.5 138.2)">5.1</text>
<text x="63.4" y="138.2" transform="rotate(-90 63.4 138.2)">1.1</text>
<text x="68.4" y="138.2" transform="rotate(-90 68.4 138.2)">2.1</text>
<text x="73.4" y="138.2" transform="rotate(-90 73.4 138.2)">3.1</text>
<text x="88.4" y="138.2" transform="rotate(-90 88.4 138.2)">7.1</text>
<text x="89.1" y="143">8</text>
<text x="92" y="140.5">7</text>
<text x="93.4" y="138.2" transform="rotate(-90 93.4 138.2)">8.1</text>
<text x="103.3" y="138.2" transform="rotate(-90 103.3 138.2)">4.1</text>
<text x="108.3" y="138.2" transform="rotate(-90 108.3 138.2)">5.1</text>
<text x="113.3" y="138.2" transform="rotate(-90 113.3 138.2)">6.1</text>
<text x="28.5" y="146.8" transform="rotate(-90 28.5 146.8)">1.2</text>
<text x="33.5" y="146.8" transform="rotate(-90 33.5 146.8)">2.2</text>
<text x="38.5" y="146.8" transform="rotate(-90 38.5 146.8)">3.2</text>
<text x="43.5" y="146.8" transform="rotate(-90 43.5 146.8)">4.2</text>
<text x="48.5" y="146.8" transform="rotate(-90 48.5 146.8)">5.2</text>
<text x="63.4" y="146.8" transform="rotate(-90 63.4 146.8)">1.2</text>
<text x="68.4" y="146.8" transform="rotate(-90 68.4 146.8)">2.2</text>
<text x="73.4" y="146.8" transform="rotate(-90 73.4 146.8)">3.2</text>
<text x="88.4" y="146.8" transform="rotate(-90 88.4 146.8)">7.2</text>
<text x="93.4" y="146.8" transform="rotate(-90 93.4 146.8)">8.2</text>
<text x="103.3" y="146.8" transform="rotate(-90 103.3 146.8)">4.2</text>
<text x="108.3" y="146.8" transform="rotate(-90 108.3 146.8)">5.2</text>
<text x="113.3" y="146.8" transform="rotate(-90 113.3 146.8)">6.2</text>
<text x="187" y="153.1">5</text>
<text x="193.9" y="153.1">6</text>
<text x="205.8" y="153.1">15</text>
<text x="213.8" y="153.1">16</text>
<text x="226.9" y="153.1">5</text>
<text x="233.8" y="153.1">6</text>
<text x="246.9" y="153.1">5</text>
<text x="253.7" y="153.1">6</text>
<text x="77.8" y="160.6">W1</text>
<text x="88.4" y="158.1" transform="rotate(-90 88.4 158.1)">PE</text>
<text x="96.6" y="160.6">V2</text>
<text x="187" y="158.1">3</text>
<text x="193.9" y="158.1">4</text>
<text x="226.9" y="158.1">3</text>
<text x="233.8" y="158.1">4</text>
<text x="246.9" y="158.1">3</text>
<text x="253.7" y="158.1">4</text>
<text x="78.5" y="165.6">V1</text>
<text x="96.6" y="165.6">U2</text>
<text x="187" y="163.1">1</text>
<text x="193.9" y="163.1">2</text>
<text x="226.9" y="163.1">1</text>
<text x="233.8" y="163.1">2</text>
<text x="246.9" y="163.1">1</text>
<text x="253.7" y="163.1">2</text>
<text x="78.3" y="170.6">U1</text>
<text x="96.6" y="170.6">W2</text>
<text x="185.8" y="168.1">11</text>
<text x="185.8" y="173.1">13</text>
<text x="193.9" y="168.1">12</text>
<text x="193.9" y="173.1">14</text>
<text x="225.8" y="168.1">13</text>
<text x="233.8" y="168.1">14</text>
<text x="245.7" y="168.1">11</text>
<text x="253.7" y="168.1">12</text>
<text x="63.6" y="183.1">97</text>
<text x="71.6" y="183.1">98</text>
<text x="63.6" y="188">95</text>
<text x="71.6" y="188">96</text>
<text x="73.1" y="194.6">&gt;BEARBEITET</text>
<text x="73.1" y="192.1">&gt;DATUM</text>
<text x="73.1" y="197.1">&gt;GEPRUEFT</text>
<text x="109.7" y="192.1">&gt;KUNDE</text>
<text x="185.4" y="194.6">&gt;AUFTRAGS_NR</text>
<text x="219.2" y="194.6">&gt;WERKS_NR</text>
<text x="232.9" y="194.6">stern-dreieck-anlauf</text>
<text x="232.9" y="192.3">Dateiname:</text>
<text x="73.1" y="200.2">&gt;NORM</text>
<text x="185.4" y="200.2">&gt;ERSTELLER</text>
<text x="208.5" y="200.2">&gt;ZEICHNUNGS_NR</text>
<text x="10.1" y="204.6">Papierrand</text>
<text x="134.9" y="205.9">Heftrand</text>
</g>
<g font-size="1.8" fill="#505050">
<text x="184.4" y="38.7">/1.4E</text>
<text x="57.5" y="78.6">/1.16E</text>
<text x="97.4" y="78.6">/1.17E</text>
<text x="122.3" y="78.6">/1.13E</text>
<text x="184.7" y="83.6">/1.17E</text>
<text x="224.6" y="83.6">/1.13E</text>
<text x="244.6" y="83.6">/1.16E</text>
<text x="183.5" y="98.6">/1.14E</text>
<text x="244.6" y="98.6">/1.13E</text>
<text x="216" y="154.1">/1.13D</text>
<text x="196" y="159.1">/1.9D</text>
<text x="235.9" y="159.1">/1.4D</text>
<text x="255.9" y="159.1">/1.7D</text>
<text x="196" y="169.1">/1.17D</text>
<text x="235.9" y="169.1">/1.17D</text>
<text x="255.9" y="169.1">/1.13D</text>
<text x="196" y="174.1">/1.16D</text>
<text x="73.8" y="189">/1.13B</text>
</g>
</svg>
